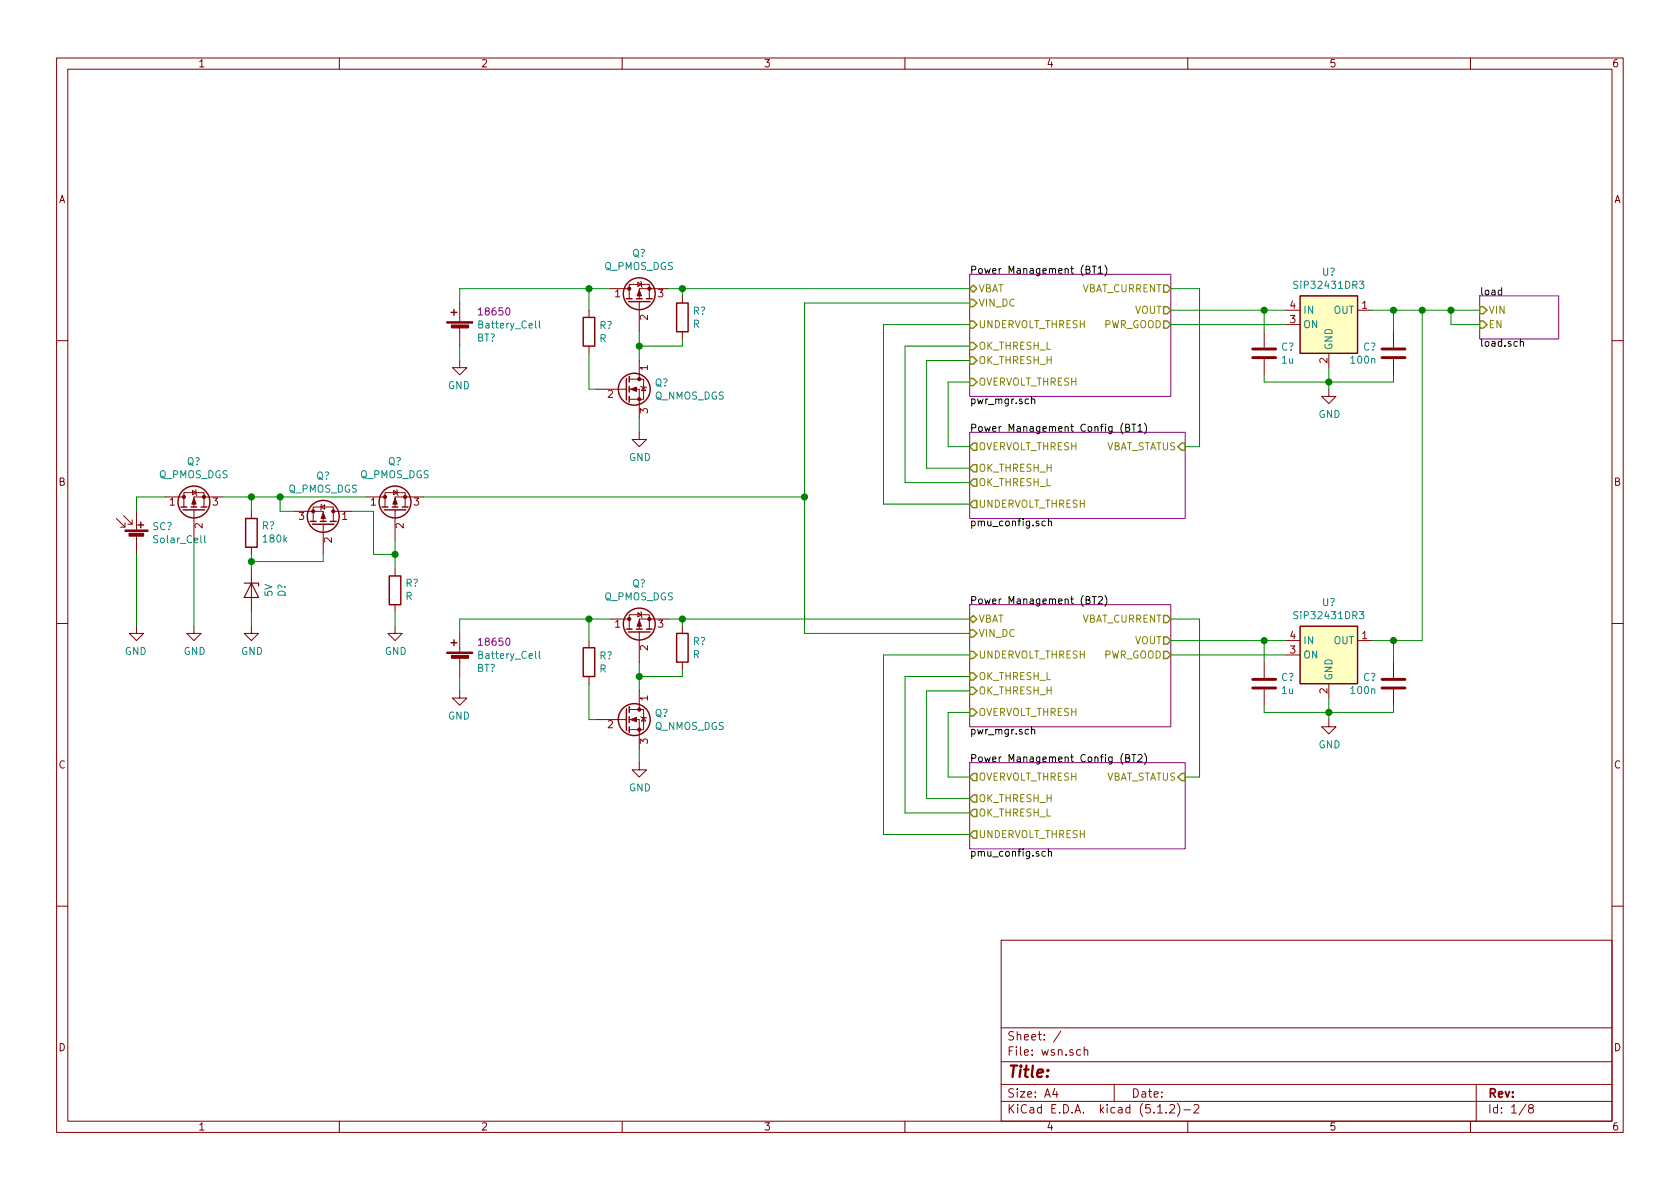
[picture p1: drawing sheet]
<svg xmlns="http://www.w3.org/2000/svg" width="297mm" height="210mm" viewBox="0 0 297 210" stroke-linecap="round" stroke-linejoin="round" font-family="sans-serif">
<g fill="none" stroke="#840000" stroke-width=".18">
<path d="M10 10.3h277v189.9h-277zM12 12.2h273v186.1h-273zM60 10.3v1.9M110 10.3v1.9M160 10.3v1.9M210 10.3v1.9M260 10.3v1.9M81.3 53.6v3.3M81.3 57.9v3.3M104.1 54.9v1.2M107.9 51h3.4M111.3 51v-.7h3.5v2.5"/>
<path d="M111.3 51v1.8M112.8 49.9l.6 .4-.6 .4zM113 53.3v.2M113 53.6v5.1M113.3 49.8l.1 .1v.8l.1 .1M118.1 51h-5.1v1.8M120.6 52.3v1.3M120.6 58.7v1.2M223.5 58.7v2.8M227.3 54.9h2.6M227.3 57.4h2.6M240 54.9h2.6"/>
<path d="M246.4 58.7v2.8M10 60.2h2M81.3 63.7v1.3h-1.3l1.3 1.3 1.2-1.3h-1.2M104.1 61.2v1.3M105.4 68.8h5.1M110.5 68.8h.2M111.3 68.8h1.7v5.1M111.3 67.1h1.7M113 76.4v1.3h1.3l-1.3 1.3-1.2-1.3h1.2M113 67.1h.8v3.5h-2.5M113 63.7v3.4M113.3 68.3l.1 .1h.8l.1 .2"/>
<path d="M113.8 68.4l.4 .7h-.8zM223.5 63.5v2.8M234.9 68.8v1.3h1.3l-1.3 1.3-1.2-1.3h1.2M234.9 62.5v2.5M246.4 63.5v2.8M285 60.2h2M20.6 91.7l1.5 1.5M21.8 91.2l1.6 1.5M22.1 92.5v.7h-.8M23.4 91.9v.8h-.8M24.1 90.4v3.3M24.1 94.7v3.3"/>
<path d="M29.2 87.9h3.3M32.5 87.9v-.8h3.6v2.6M32.5 87.9v1.8M34 86.7l.7 .4-.7 .4zM34.3 90.2v.2M34.3 90.4v5.1M34.5 86.6l.2 .1v.8l.1 .1M39.4 87.9h-5.1v1.8M44.4 90.4v1.3M44.4 96.8v1.2M52.1 90.4h5v1.8M56.8 89.7l.6-.4v.7z"/>
<path d="M56.9 89.1l-.1 .2v.7l-.2 .2M57.1 92.7v.2M57.1 93v5M58.9 90.4v-.7h-3.5v2.5M58.9 90.4v1.8M58.9 90.4h3.3M64.8 87.9h3.3M68.1 87.9v-.8h3.5v2.6M68.1 87.9v1.8M69.6 86.7l.6 .4-.6 .4zM69.8 90.2v.2M69.8 90.4v5.1"/>
<path d="M70.1 86.6l.1 .1v.8l.2 .1M74.9 87.9h-5.1v1.8M10 110.3h2M24.1 110.7v1.3h-1.2l1.2 1.3 1.3-1.3h-1.3M34.3 110.7v1.3h1.3l-1.3 1.3-1.3-1.3h1.3M44.4 110.7v1.3h1.3l-1.3 1.3-1.2-1.3h1.2M44.4 100.6v7.6M69.8 110.7v1.3h1.3l-1.3 1.3-1.2-1.3h1.2M69.8 100.6v1.2M69.8 106.9v1.3M81.3 112v3.3M81.3 116.3v3.3"/>
<path d="M104.1 113.3v1.2M104.1 119.6v1.3M107.9 109.5h3.4M111.3 109.5v-.8h3.5v2.5M111.3 109.5v1.7M112.8 108.3l.6 .4-.6 .4zM113 111.8v.2M113 112v5.1M113.3 108.2l.1 .1v.8l.1 .1M118.1 109.5h-5.1v1.7M120.6 110.7v1.3M120.6 117.1v1.3"/>
<path d="M223.5 117.1v2.8M227.3 113.3h2.6M227.3 115.8h2.6M240 113.3h2.6M246.4 117.1v2.8M285 110.3h2M81.3 122.2v1.2h-1.3l1.3 1.3 1.2-1.3h-1.2M105.4 127.2h5.1M110.5 127.2h.2M111.3 127.2h1.7v5.1M111.3 125.5h1.7M113 134.9v1.2h1.3l-1.3 1.3-1.2-1.3h1.2"/>
<path d="M113 125.5h.8v3.5h-2.5M113 122.2v3.3M113.3 126.7l.1 .2h.8l.1 .1M113.8 126.9l.4 .6h-.8zM223.5 121.9v2.8M234.9 127.2v1.3h1.3l-1.3 1.3-1.2-1.3h1.2M234.9 120.9v2.5M246.4 121.9v2.8M10 160.2h2M177 166.3h108v32h-108zM285 160.2h2M60 198.3v1.9"/>
<path d="M110 198.3v1.9M160 198.3v1.9M177 194.8h108M177 191.8h108M177 187.8h108M177 181.8h108M186.5 192.5l-.4 1h1M186.8 193v1M187.6 182.3l-1.3 2M191.1 185.7l-.5-.1-.3 .3 .2 .6h.6M191.7 185.7l.2-.1 .4 .1v.9M191.7 185.1v1.5"/>
<path d="M197 191.8v3M204.7 196.8h.8M206.2 196.7v.1M206.8 195.5l.2-.2h.4l.2 .2 .1 .3-.1 .2-.8 .8h.9M208.2 195.1a1.71 1.71 0 0 1 0 2.3M209.3 196.3h1.2M210 198.3v1.9M211.1 195.5l.2-.2h.4l.3 .5-1 1h1M260 198.3v1.9M261 191.8v6.5M269.8 195.2l-1.2 2M270.6 196l-.3-.2v-.2l.3-.3h.2l.3 .3-.1 .2-.6 .2a.48 .48 0 0 0-.1 .7l.3 .1 .4-.1a.48 .48 0 0 0-.2-.7"/>
</g>
<g fill="#840000" stroke="#840000" stroke-width=".18">
<path d="M22.1 93.7h4.1v.3h-4.1z"/>
<path d="M22.8 94.3h2.6v.5h-2.6z"/>
<path d="M79 56.9h4.6v.2h-4.6z"/>
<path d="M79.8 57.5h3.1v.5h-3.1z"/>
<path d="M79 115.3h4.6v.3h-4.6z"/>
<path d="M79.8 115.9h3.1v.5h-3.1z"/>
<path d="M113 109.7l.4 1h-.8z"/>
<path d="M111.5 127.2l1-.3v.7z"/>
<path d="M113 51.3l.4 1h-.8z"/>
<path d="M111.5 68.8l1-.4v.8z"/>
<path d="M34.3 88.1l.4 1h-.8z"/>
<path d="M57.1 90.7l.4 1h-.7z"/>
<path d="M69.8 88.1l.4 1h-.7z"/>
<circle cx="114.8" cy="109.5" r=".28"/>
<circle cx="111.3" cy="109.5" r=".28"/>
<circle cx="113" cy="129" r=".28"/>
<circle cx="113" cy="125.5" r=".28"/>
<circle cx="114.8" cy="51" r=".28"/>
<circle cx="111.3" cy="51" r=".28"/>
<circle cx="113" cy="70.6" r=".28"/>
<circle cx="113" cy="67.1" r=".28"/>
<circle cx="36.1" cy="87.9" r=".28"/>
<circle cx="32.5" cy="87.9" r=".28"/>
<circle cx="55.4" cy="90.4" r=".28"/>
<circle cx="58.9" cy="90.4" r=".28"/>
<circle cx="71.6" cy="87.9" r=".28"/>
<circle cx="68.1" cy="87.9" r=".28"/>
</g>
<g fill="none" stroke="#840000" stroke-width=".25">
<path d="M79.8 55.2h1M80.3 54.7v1M103.1 56.1h2.1v5.1h-2.1zM110.7 52.8h1.1M111.1 53.3h3.8M112.5 52.8h1M114.3 52.8h1M119.6 53.6h2.1v5.1h-2.1zM229.9 52.3h10.1v10.2h-10.1zM110.7 66.9v3.8M111.3 66.5v1.1M111.3 68.3v1"/>
<path d="M111.3 70.1v1M24.4 92.8h1M24.9 92.3v1M32 89.7h1M32.4 90.2h3.8M33.8 89.7h1M35.6 89.7h1M43.4 91.7h2.1v5.1h-2.1zM54.9 92.2h1M55.2 92.7h3.9M56.6 92.2h1.1M58.4 92.2h1"/>
<path d="M67.6 89.7h1M67.9 90.2h3.9M69.3 89.7h1.1M71.1 89.7h1M68.8 101.8h2.1v5.1h-2.1zM79.8 113.7h1M80.3 113.2v1M103.1 114.5h2.1v5.1h-2.1zM110.7 111.2h1.1M111.1 111.8h3.8M112.5 111.2h1M114.3 111.2h1"/>
<path d="M119.6 112h2.1v5.1h-2.1zM229.9 110.7h10.1v10.2h-10.1zM110.7 125.3v3.9M111.3 125v1M111.3 126.7v1.1M111.3 128.5v1"/>
<circle cx="113" cy="51.9" r="2.82"/>
<circle cx="112.1" cy="68.8" r="2.82"/>
<circle cx="34.3" cy="88.8" r="2.82"/>
<circle cx="57.1" cy="91.3" r="2.82"/>
<circle cx="69.8" cy="88.8" r="2.82"/>
<circle cx="113" cy="110.4" r="2.82"/>
<circle cx="112.1" cy="127.2" r="2.82"/>
</g>
<path d="M95.4 56.7v1.1l.1 .2M229.5 49.8l-.5-.1-.3 .3 .2 .3 .5 .2v.4l-.2 .1-.5-.1M240.4 49.7h.7l-.4 .5 .4 .1v.5l-.2 .2-.5-.1M36.2 94.7v1.1l.2 .2M95.4 115.2v1.1l.1 .1M229.5 108.2l-.5-.1-.3 .3 .2 .3 .5 .2v.4l-.2 .1h-.5M240.4 108.1h.7l-.4 .5 .4 .2v.4l-.2 .2-.5-.1" fill="none" stroke="#008484" stroke-width=".18"/>
<g fill="none" stroke="#008400" stroke-width=".18">
<path d="M104.1 51v3.9M107.9 51h-26.6v2.6M113 58.7v5M118.1 51h53.3M120.6 59.9v1.3h-7.6M120.6 51v1.3M171.4 57.4h-15.2v31.7h15.2M171.4 53.6h-29.2v58.4h29.2M207 54.9h20.3M207 57.4h20.3M207 51h5.1v28h-2.6M223.5 54.9v3.8"/>
<path d="M242.6 54.9h19M246.4 54.9v3.8M251.5 54.9v58.4h-8.9M256.5 54.9v2.5h5.1M81.3 61.2v2.5M104.1 62.5v6.3h1.3M113 73.9v2.5M171.4 67.6h-3.8v11.4h3.8M171.4 63.7h-7.6v19.1h7.6M171.4 61.2h-11.4v24.1h11.4M223.5 66.3v1.3h22.9v-1.3M234.9 65v3.8"/>
<path d="M24.1 98v12.7M29.2 87.9h-5.1v2.5M34.3 95.5v15.2M39.4 87.9h25.4M44.4 87.9v2.5M44.4 98v2.6M49.5 87.9v2.5h2.6M57.1 98v1.3h-12.7M62.2 90.4h3.8v7.6h3.8M69.8 95.5v5.1M74.9 87.9h67.3M44.4 108.2v2.5"/>
<path d="M69.8 108.2v2.5M81.3 119.6v2.6M104.1 109.5v3.8M107.9 109.5h-26.6v2.5M113 117.1v5.1M118.1 109.5h53.3M120.6 118.4v1.2h-7.6M120.6 109.5v1.2M171.4 119.6h-11.4v24.2h11.4M171.4 115.8h-15.2v31.8h15.2M207 113.3h20.3M207 109.5h5.1v27.9h-2.6"/>
<path d="M207 115.8h20.3M223.5 113.3v3.8M246.4 113.3v3.8M104.1 120.9v6.3h1.3M113 132.3v2.6M171.4 126h-3.8v11.4h3.8M171.4 122.2h-7.6v19h7.6M223.5 124.7v1.3h22.9v-1.3M234.9 123.4v3.8"/>
</g>
<path d="M171.4 48.5h35.6v21.6h-35.6zM261.6 52.3h14v7.6h-14zM171.4 76.4h38.1v15.3h-38.1zM171.4 106.9h35.6v21.6h-35.6zM171.4 134.9h38.1v15.2h-38.1z" fill="none" stroke="#840084" stroke-width=".18"/>
<g fill="none" stroke="#000" stroke-width=".18">
<path d="M192 47.7l.6-.1 .1-.2-.1-.2-.6-.1v1.2h.5l.2-.1v-.3l-.3-.2M193.1 47.1h.7M193.5 47.1v1.2M194.2 47.4l.4-.3v1.2M194.2 48.3h.7M195.4 46.9a1.47 1.47 0 0 1 0 1.9M265.5 51.4l-.4-.1-.2 .2 .1 .6h.5M265.5 50.9v1.2M268.8 60v1.2M182.4 70.7l.2-.1h.3l.1 .8M182.4 70.1v1.3M198.6 74.8a1.47 1.47 0 0 0 0 2"/>
<path d="M199 75.6h.6l.1-.2-.1-.3-.6-.1v1.3h.5l.2-.2v-.3l-.2-.2M200.1 75h.7M200.5 75v1.3M201.2 75.4l.4-.4v1.3M201.2 76.3h.7M202.4 74.8a1.47 1.47 0 0 1 0 2M268.8 60.5l.2-.1h.3l.1 .8M184.8 92.2l-.3-.1-.3 .3 .1 .5h.5M185.4 92.3l.1-.2 .4 .1v.8M185.4 91.7v1.3M192 106.1l.6-.1 .1-.2-.1-.2-.6-.1v1.3h.5l.2-.2v-.3l-.3-.2M193.1 105.5h.7"/>
<path d="M193.5 105.5v1.3M194.2 105.6l.5-.1 .2 .1v.2v.2l-.8 .8h.8M195.4 105.3a1.47 1.47 0 0 1 0 1.9M182.4 129.1l.2-.1h.3l.1 .8M182.4 128.5v1.3M198.6 133.2a1.47 1.47 0 0 0 0 2M199 134h.6l.1-.2-.1-.3-.6-.1v1.3h.5l.2-.1v-.3l-.2-.3M200.1 133.4h.7M200.5 133.4v1.3M201.2 133.5l.5-.1 .2 .4v.2l-.8 .7h.8M202.4 133.2a1.47 1.47 0 0 1 0 2M184.8 150.6h-.3l-.3 .2 .1 .6h.5"/>
<path d="M185.4 150.7l.1-.1h.4v.8M185.4 150.1v1.3"/>
</g>
<g fill="none" stroke="#848400" stroke-width=".25">
<path d="M171.4 53h.7l.6 .6-.6 .6h-.7zM171.4 51l.7-.6 .6 .6-.6 .7zM171.4 56.8h.7l.6 .6-.6 .6h-.7zM205.7 50.4h.7l.6 .6-.6 .7h-.7zM205.7 56.8h.7l.6 .6-.6 .6h-.7zM205.7 54.2h.7l.6 .7-.6 .6h-.7zM261.6 54.2h.7l.6 .7-.6 .6h-.7zM261.6 56.8h.7l.6 .6-.6 .6h-.7zM171.4 63.1h.7l.6 .6-.6 .7h-.7zM171.4 60.6h.7l.6 .6-.6 .6h-.7zM171.4 66.9h.7l.6 .7-.6 .6h-.7zM172.1 78.4h.6v1.2h-.6l-.7-.6z"/>
<path d="M208.9 78.4h.6v1.2h-.6l-.6-.6zM172.1 88.5h.6v1.3h-.6l-.7-.7zM172.1 82.2h.6v1.2h-.6l-.7-.6zM172.1 84.7h.6v1.3h-.6l-.7-.7zM171.4 111.4h.7l.6 .6-.6 .6h-.7zM171.4 109.5l.7-.7 .6 .7-.6 .6zM171.4 115.2h.7l.6 .6-.6 .7h-.7zM171.4 119h.7l.6 .6-.6 .7h-.7zM205.7 108.8h.7l.6 .7-.6 .6h-.7zM205.7 115.2h.7l.6 .6-.6 .7h-.7zM205.7 112.6h.7l.6 .7-.6 .6h-.7zM171.4 121.5h.7l.6 .7-.6 .6h-.7z"/>
<path d="M171.4 125.3h.7l.6 .7-.6 .6h-.7zM172.1 136.8h.6v1.2h-.6l-.7-.6zM208.9 136.8h.6v1.2h-.6l-.6-.6zM172.1 146.9h.6v1.3h-.6l-.7-.6zM172.1 140.6h.6v1.3h-.6l-.7-.7zM172.1 143.1h.6v1.3h-.6l-.7-.6z"/>
</g>
<g fill="#ffffc2" stroke="#ffffc2" stroke-width=".18">
<path d="M229.9 52.3h10.1v10.2h-10.1z"/>
<path d="M229.9 110.7h10.1v10.2h-10.1z"/>
</g>
<path d="M221.5 63.2h4.1M221.5 61.7h4.1M244.3 63.2h4.1M244.3 61.7h4.1M221.5 121.7h4.1M221.5 120.1h4.1M244.3 121.7h4.1M244.3 120.1h4.1" fill="none" stroke="#840000" stroke-width=".51"/>
<g fill="#008400" stroke="#008400" stroke-width=".25">
<circle cx="223.5" cy="54.9" r=".51"/>
<circle cx="235" cy="67.6" r=".51"/>
<circle cx="235" cy="126" r=".51"/>
<circle cx="246.4" cy="54.9" r=".51"/>
<circle cx="251.5" cy="54.9" r=".51"/>
<circle cx="256.5" cy="54.9" r=".51"/>
<circle cx="223.5" cy="113.3" r=".51"/>
<circle cx="246.4" cy="113.3" r=".51"/>
<circle cx="104.1" cy="109.5" r=".51"/>
<circle cx="113" cy="119.6" r=".51"/>
<circle cx="120.7" cy="109.5" r=".51"/>
<circle cx="104.1" cy="51" r=".51"/>
<circle cx="113" cy="61.2" r=".51"/>
<circle cx="120.7" cy="51" r=".51"/>
<circle cx="44.5" cy="87.9" r=".51"/>
<circle cx="44.5" cy="99.3" r=".51"/>
<circle cx="49.5" cy="87.9" r=".51"/>
<circle cx="69.9" cy="98" r=".51"/>
<circle cx="142.2" cy="87.9" r=".51"/>
</g>
<path d="M43.2 103.1h2.5v.5M44.4 103.1l1.3 2.6h-2.5z" fill="none" stroke="#840000" stroke-width=".2"/>
<text font-size="2.8" fill="#840000" x="178" y="190.5">Title:</text>
<g font-size="2.1" fill="#840000">
<text x="178" y="184">Sheet: /</text>
<text x="178" y="186.7">File: wsn.sch</text>
<text x="178" y="196.9">KiCad E.D.A. kicad (5.1.2)-2</text>
<text x="178" y="194.1">Size: A4</text>
<text x="200" y="194.1">Date:</text>
<text x="263" y="194.1">Rev:</text>
<text x="263" y="196.9">Id: 1/8</text>
</g>
<g font-size="1.8" fill="#840000">
<text x="35" y="11.9">1</text>
<text x="85" y="11.9">2</text>
<text x="135" y="11.9">3</text>
<text x="185" y="11.9">4</text>
<text x="235" y="11.9">5</text>
<text x="285" y="11.9">6</text>
<text x="10.4" y="35.9">A</text>
<text x="285.4" y="35.9">A</text>
<text x="108.7" y="52.6">1</text>
<text x="116.4" y="52.6">3</text>
<text x="114.6" y="56.6" transform="rotate(-90 114.6 56.6)">2</text>
<text x="228.1" y="57.1">3</text>
<text x="228.1" y="54.6">4</text>
<text x="240.8" y="54.6">1</text>
<text x="114.6" y="65.5" transform="rotate(-90 114.6 65.5)">1</text>
<text x="234.7" y="64.2" transform="rotate(-90 234.7 64.2)">2</text>
<text x="107.5" y="70.4">2</text>
<text x="114.6" y="73.1" transform="rotate(-90 114.6 73.1)">3</text>
<text x="10.4" y="85.9">B</text>
<text x="30" y="89.4">1</text>
<text x="37.6" y="89.4">3</text>
<text x="65.6" y="89.4">1</text>
<text x="73.2" y="89.4">3</text>
<text x="285.4" y="85.9">B</text>
<text x="35.8" y="93.4" transform="rotate(-90 35.8 93.4)">2</text>
<text x="52.9" y="91.9">3</text>
<text x="58.7" y="96" transform="rotate(-90 58.7 96)">2</text>
<text x="60.5" y="91.9">1</text>
<text x="71.4" y="93.4" transform="rotate(-90 71.4 93.4)">2</text>
<text x="108.7" y="111">1</text>
<text x="116.4" y="111">3</text>
<text x="228.1" y="113">4</text>
<text x="240.8" y="113">1</text>
<text x="114.6" y="115" transform="rotate(-90 114.6 115)">2</text>
<text x="228.1" y="115.6">3</text>
<text x="114.6" y="123.9" transform="rotate(-90 114.6 123.9)">1</text>
<text x="234.7" y="122.7" transform="rotate(-90 234.7 122.7)">2</text>
<text x="107.5" y="128.8">2</text>
<text x="114.6" y="131.5" transform="rotate(-90 114.6 131.5)">3</text>
<text x="10.4" y="135.9">C</text>
<text x="285.4" y="135.9">C</text>
<text x="10.4" y="185.9">D</text>
<text x="285.4" y="185.9">D</text>
<text x="35" y="199.9">1</text>
<text x="85" y="199.9">2</text>
<text x="135" y="199.9">3</text>
<text x="185" y="199.9">4</text>
<text x="235" y="199.9">5</text>
<text x="285" y="199.9">6</text>
</g>
<g font-size="1.8" fill="#008484">
<text x="106.8" y="47.7">Q_PMOS_DGS</text>
<text x="111.8" y="45.4">Q?</text>
<text x="229.3" y="51.1">SiP32431DR3</text>
<text x="233.8" y="48.8">U?</text>
<text x="84.9" y="58.1">Battery_Cell</text>
<text x="106" y="58.2">R?</text>
<text x="122.5" y="55.6">R?</text>
<text x="122.5" y="58">R</text>
<text x="230.4" y="58">ON</text>
<text x="230.4" y="55.5">IN</text>
<text x="235.8" y="55.5">OUT</text>
<text x="84.3" y="60.4">BT?</text>
<text x="106" y="60.5">R</text>
<text x="226.5" y="62">C?</text>
<text x="226.7" y="64.3">1u</text>
<text x="235.6" y="62" transform="rotate(-90 235.6 62)">GND</text>
<text x="239" y="64.3">100n</text>
<text x="241" y="62">C?</text>
<text x="79.2" y="68.8">GND</text>
<text x="115.7" y="70.7">Q_NMOS_DGS</text>
<text x="115.8" y="68.3">Q?</text>
<text x="233.1" y="73.9">GND</text>
<text x="33" y="82.3">Q?</text>
<text x="68.6" y="82.3">Q?</text>
<text x="111.2" y="81.5">GND</text>
<text x="28.1" y="84.6">Q_PMOS_DGS</text>
<text x="51" y="87.1">Q_PMOS_DGS</text>
<text x="55.9" y="84.8">Q?</text>
<text x="63.6" y="84.6">Q_PMOS_DGS</text>
<text x="27" y="93.7">SC?</text>
<text x="46.3" y="93.6">R?</text>
<text x="46.7" y="95.9">180k</text>
<text x="27.4" y="96.1">Solar_Cell</text>
<text x="48.2" y="105.5" transform="rotate(-90 48.2 105.5)">5V</text>
<text x="50.5" y="105.6" transform="rotate(-90 50.5 105.6)">D?</text>
<text x="71.7" y="103.8">R?</text>
<text x="71.7" y="106.1">R</text>
<text x="106.8" y="106.2">Q_PMOS_DGS</text>
<text x="111.8" y="103.9">Q?</text>
<text x="233.8" y="107.2">U?</text>
<text x="229.3" y="109.5">SiP32431DR3</text>
<text x="230.4" y="113.9">IN</text>
<text x="235.8" y="113.9">OUT</text>
<text x="22" y="115.8">GND</text>
<text x="32.5" y="115.8">GND</text>
<text x="42.6" y="115.8">GND</text>
<text x="68" y="115.8">GND</text>
<text x="84.3" y="118.8">BT?</text>
<text x="84.9" y="116.5">Battery_Cell</text>
<text x="106" y="116.6">R?</text>
<text x="106" y="118.9">R</text>
<text x="122.5" y="114.1">R?</text>
<text x="122.5" y="116.4">R</text>
<text x="230.4" y="116.5">ON</text>
<text x="226.5" y="120.4">C?</text>
<text x="226.7" y="122.7">1u</text>
<text x="235.6" y="120.4" transform="rotate(-90 235.6 120.4)">GND</text>
<text x="239" y="122.7">100n</text>
<text x="241" y="120.4">C?</text>
<text x="79.2" y="127.2">GND</text>
<text x="115.7" y="129.1">Q_NMOS_DGS</text>
<text x="115.8" y="126.8">Q?</text>
<text x="233.1" y="132.3">GND</text>
<text x="111.2" y="139.9">GND</text>
</g>
<g font-size="1.8">
<text x="171.4" y="48.4">Power Management (BT1)</text>
<text x="261.6" y="52.2">load</text>
<text x="261.6" y="61.3">load.sch</text>
<text x="171.4" y="71.5">pwr_mgr.sch</text>
<text x="171.4" y="76.3">Power Management Config (BT1)</text>
<text x="171.4" y="93.1">pmu_config.sch</text>
<text x="171.4" y="106.8">Power Management (BT2)</text>
<text x="171.4" y="129.9">pwr_mgr.sch</text>
<text x="171.4" y="134.8">Power Management Config (BT2)</text>
<text x="171.4" y="151.5">pmu_config.sch</text>
</g>
<g font-size="1.8" fill="#848400">
<text x="173" y="51.7">VBAT</text>
<text x="191" y="51.7">VBAT_CURRENT</text>
<text x="173" y="54.2">VIN_DC</text>
<text x="173" y="58">UNDERVOLT_THRESH</text>
<text x="195" y="58">PWR_GOOD</text>
<text x="200.6" y="55.5">VOUT</text>
<text x="263.1" y="55.5">VIN</text>
<text x="263.1" y="58">EN</text>
<text x="173" y="64.4">OK_THRESH_H</text>
<text x="173" y="61.8">OK_THRESH_L</text>
<text x="173" y="68.2">OVERVOLT_THRESH</text>
<text x="173" y="79.6">OVERVOLT_THRESH</text>
<text x="173" y="83.4">OK_THRESH_H</text>
<text x="195.1" y="79.6">VBAT_STATUS</text>
<text x="173" y="89.8">UNDERVOLT_THRESH</text>
<text x="173" y="86">OK_THRESH_L</text>
<text x="173" y="112.6">VIN_DC</text>
<text x="173" y="110.1">VBAT</text>
<text x="191" y="110.1">VBAT_CURRENT</text>
<text x="200.6" y="113.9">VOUT</text>
<text x="173" y="116.5">UNDERVOLT_THRESH</text>
<text x="195" y="116.5">PWR_GOOD</text>
<text x="173" y="122.8">OK_THRESH_H</text>
<text x="173" y="120.3">OK_THRESH_L</text>
<text x="173" y="126.6">OVERVOLT_THRESH</text>
<text x="173" y="138">OVERVOLT_THRESH</text>
<text x="173" y="141.9">OK_THRESH_H</text>
<text x="195.1" y="138">VBAT_STATUS</text>
<text x="173" y="148.2">UNDERVOLT_THRESH</text>
<text x="173" y="144.4">OK_THRESH_L</text>
</g>
<g font-size="1.8" fill="#840084">
<text x="84.9" y="55.8">18650</text>
<text x="84.9" y="114.2">18650</text>
</g>
</svg>
